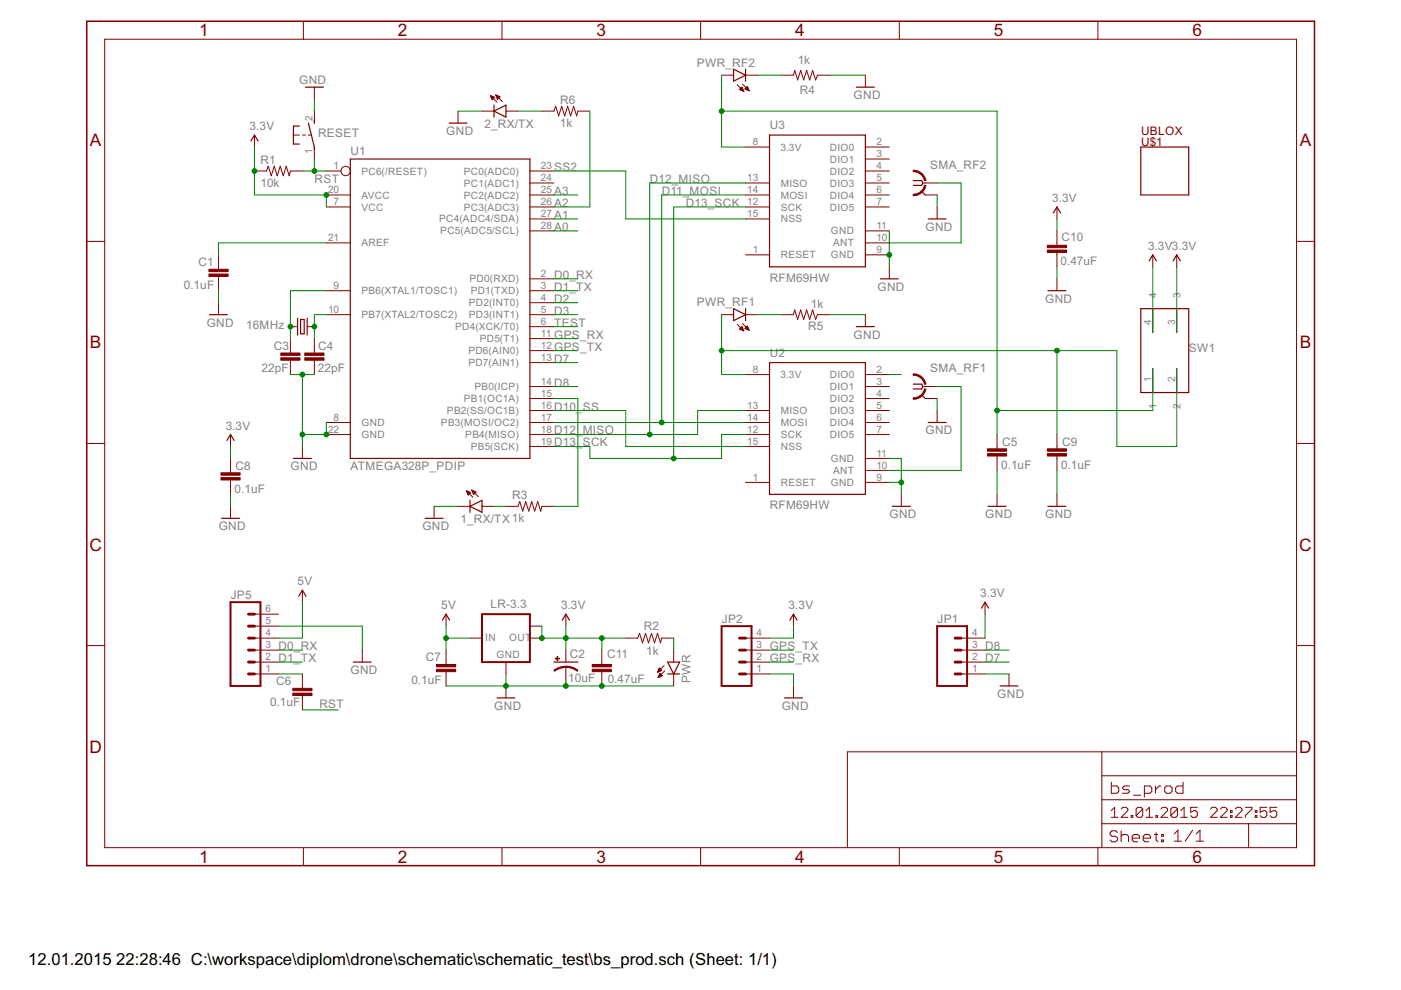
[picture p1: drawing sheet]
<svg xmlns="http://www.w3.org/2000/svg" width="297mm" height="210mm" viewBox="0 0 297 210" stroke-linecap="round" stroke-linejoin="round" font-family="sans-serif">
<g fill="none" stroke="#800000" stroke-width=".25">
<path d="M64.7 18.5h3.9M155.5 14.7l2.6 1.2-2.6 1.3zM158.1 14.7v2.5M181.6 18.5h3.8M53.2 29.9l.8-1.3 .7 1.3M63.5 26.7h-1.3v3.8h1.3M65.4 26.1l1.3 5.1v.6M66.7 25.5v.6M74.3 33.7h38.1v63.5h-38.1zM95.2 26.1h3.8M104.7 23.6l2.6-1.3v2.5zM104.7 22.3v2.5"/>
<path d="M163.2 28.6h20.3v28h-20.3zM193.6 38.3h1.8l.3 .5-.3 .5h-1.8M241.9 31.2h10.1v10.1h-10.1zM186.6 59.1h3.9M195.4 40.6l.8 .7M196.8 46.4h3.8M223.3 45.1l.8-1.2 .8 1.2M243.6 55.3l.8-1.3 .8 1.3M248.7 55.3l.8-1.3 .8 1.3M44.4 66.7h3.8M63.1 67.5v3.5M63.7 67.7h.8v3.1h-.8z"/>
<path d="M65.1 67.5v3.5M155.5 65.4l2.6 1.3-2.6 1.3zM158.1 65.4v2.6M163.2 76.9h20.3v27.9h-20.3zM181.6 69.3h3.8M222.2 61.6h3.8M241.9 65.4h10.1v17.8h-10.1zM48.1 93.4l.8-1.3 .7 1.3M62.2 97.2h3.8M193.6 81.4h1.8l.3 .6-.3 .5h-1.8M195.4 83.7l.8 .8M196.8 89.6h3.8"/>
<path d="M47 109.9h3.8M90.1 109.9h3.8M99.7 107.4l2.5-1.3v2.5zM99.7 106.1v2.5M189.2 107.4h3.8M209.5 107.4h3.8M222.2 107.4h3.8M63.4 126.4l.7-1.3 .8 1.3M93.8 131.5l.8-1.3 .7 1.3M119.2 131.5l.8-1.3 .7 1.3M167.5 131.5l.7-1.3 .8 1.3M208.1 128.9l.8-1.2 .7 1.2"/>
<path d="M74.9 140.4h3.8M105.4 148h3.8M117.4 140.4h5.1M141.6 140.4h2.5l-1.3 2.5zM141.6 142.9h2.5M166.3 148h3.8M212 145.4h3.8"/>
</g>
<g fill="none" stroke="#800000" stroke-width=".21">
<path d="M22.2 8.3h252.7v171.4h-252.7zM64.3 4.5v3.8M66.7 18.5v2.5M106.4 4.5v3.8M148.5 4.5v3.8M153 15.9h2.5M156.3 18l1.4 1.4M156.8 19l.5-.5 .4 .9zM156.9 19h.6M156.9 18.9h.6M157 18.8h.4M157.1 18.6h.3"/>
<path d="M157.2 19.1h.4M157.2 18.5h.1M157.4 17.8l1.4 1.4M157.4 19.3h.2M157.9 18.9l.6-.5 .3 .8zM158 18.9h.7M158 18.8h.6M158.1 15.9h2.5M158.1 18.6h.5M158.3 18.5h.2M158.3 19h.4M158.4 18.4h.1"/>
<path d="M158.6 19.1h.2M165.7 15.9h2.5l.3-1 .6 2.1 .7-2.1 .6 2.1 .6-2.1 .7 2.1 .6-2.1 .6 2.1 .4-1.1h2.6M183.5 15.9v2.6M190.7 4.5v3.8M232.8 4.5v3.8M54 36.3h2.5l.4-1.1 .6 2.1 .6-2.1 .7 2.1 .6-2.1 .6 2.1 .7-2.1 .6 2.1 .3-1h2.5M54 28.6v2.6M62.2 28.6h1.3M64.1 28.6h.6M65.4 28.6h.6M66.7 23.6v2.5M66.7 31.2v2.5"/>
<path d="M69.2 36.3h3.1M97.1 23.6v2.5M102.2 23.6h2.5M104 20.3l1.4 1.4M104 20.3l.9 .3-.5 .5zM104 20.3h.2M104.1 20.5h.4M104.1 20.6h.7M104.2 20.7h.6M104.2 20.8h.5M104.3 21h.2M104.3 21.1h.1"/>
<path d="M105.1 20.1l1.4 1.4M105.1 20.1l.9 .4-.5 .5zM105.2 20.2h.1M105.2 20.3h.4M105.3 20.5h.6M105.3 20.6h.6M105.4 20.7h.4M105.4 20.8h.3M105.5 21h.1M107.3 23.6h2.5M112.4 38.8h5M112.4 36.3h5"/>
<path d="M114.9 23.6h2.5l.4-1.1 .6 2.1 .7-2.1 .6 2.1 .7-2.1 .6 2.1 .6-2.1 .7 2.1 .2-1h2.6M158.1 38.8h5.1M158.1 31.2h5.1M183.5 38.8h5.1M183.5 36.3h5.1M183.5 31.2h5.1M183.5 33.7h5.1M195.7 38.8h3M18.4 51.2h3.8M46.3 54v3.1M46.3 58.6v3M69.2 43.9h5.1"/>
<path d="M69.2 51.5h5.1M69.2 41.3h5.1M112.4 43.9h5M112.4 41.3h5M112.4 59.1h5M112.4 49h5M112.4 46.4h5M158.1 43.9h5.1M158.1 41.3h5.1M158.1 46.4h5.1M158.1 54h5.1M183.5 43.9h5.1"/>
<path d="M183.5 51.5h5.1M183.5 41.3h5.1M183.5 49h5.1M183.5 54h5.1M188.6 56.6v2.5M196.2 41.3h2.5M198.7 43.9v2.5M224.1 43.9v2.5M224.1 49v3M224.1 53.5v3.1M224.1 59.1v2.5M244.4 54v2.6"/>
<path d="M249.5 54v2.6M274.9 51.2h3.8M46.3 64.2v2.5M61.6 69.3h1.5M61.6 71.8v3M61.6 76.4v3M65.1 69.3h1.6M66.7 71.8v3M66.7 76.4v3M69.2 66.7h5.1M69.2 61.6h5.1M112.4 66.7h5"/>
<path d="M112.4 61.6h5M112.4 76.9h5M112.4 74.3h5M112.4 71.8h5M112.4 69.3h5M112.4 64.2h5M153 66.7h2.5M156.3 68.7l1.4 1.4M156.8 69.8l.5-.5 .4 .8zM156.9 69.8h.6M156.9 69.7h.6M157 69.6h.4"/>
<path d="M157.1 69.9h.5M157.1 69.4h.3M157.2 69.3h.1M157.4 70h.2M157.4 68.6l1.4 1.4M157.9 69.6l.6-.5 .3 .9zM158 69.7h.7M158 69.6h.6M158.1 66.7h2.5M158.1 79.4h5.1M158.2 69.4h.4M158.3 69.3h.2"/>
<path d="M158.3 69.8h.4M158.4 69.2h.1M158.6 69.9h.2M165.7 66.7h2.5l.3-1 .6 2 .7-2 .6 2 .6-2 .7 2 .6-2 .6 2 .4-1h2.6M183.5 79.4h5.1M183.5 66.7v2.6M244.4 65.4v5.1M244.4 78.1v5.1M249.5 65.4v5.1M249.5 78.1v5.1M18.4 94h3.8M48.9 92.1v2.6"/>
<path d="M48.9 97.2v3M64.1 94.7v2.5M69.2 89.6h5.1M69.2 92.1h5.1M112.4 94.7h5M112.4 89.6h5M112.4 92.1h5M112.4 87h5M112.4 84.5h5M112.4 82h5M158.1 94.7h5.1M158.1 89.6h5.1"/>
<path d="M158.1 92.1h5.1M158.1 87h5.1M183.5 89.6h5.1M183.5 92.1h5.1M183.5 87h5.1M183.5 84.5h5.1M183.5 82h5.1M183.5 99.7h5.1M183.5 97.2h5.1M195.7 82h3M196.2 84.5h2.5M198.7 87v2.6"/>
<path d="M211.4 92.1v3.1M211.4 96.7v3M224.1 92.1v3.1M224.1 96.7v3M274.9 94h3.8M48.9 101.8v3M48.9 107.4v2.5M92 107.4v2.5M97.1 107.4h2.6M98.9 104.1l1.4 1.4M98.9 104.1l.9 .3M98.9 104.1l.4 .8 .5-.5"/>
<path d="M99 104.2h.2M99 104.3h.5M99.1 104.4h.6M99.1 104.5h.6M99.1 104.6h.5M99.2 104.8h.2M99.3 104.9h.1M100 103.9l1.4 1.4M100 103.9l.9 .4M100 103.9l.4 .9 .5-.5M100 103.9h.1M100.1 104.1h.2"/>
<path d="M100.1 104.2h.5M100.2 104.3h.7M100.2 104.4h.6M100.3 104.5h.4M100.4 104.6h.2M100.4 104.8h.1M102.2 107.4h2.5M107.3 107.4h2.5l.4-1.1 .6 2.1 .7-2.1 .6 2.1 .6-2.1 .7 2.1 .6-2.1 .6 2.1 .3-1h2.5M158.1 102.3h5.1M183.5 102.3h5.1M191.1 104.8v2.6M211.4 104.8v2.6"/>
<path d="M224.1 104.8v2.6M18.4 136.9h3.8M54 135.3h5M54 132.8h5M54 137.8h5M54 130.2h5M64.1 125.1v2.6M76.8 137.8v2.6M94.6 130.2v2.6M94.6 137.8v3.1M99.7 135.3h2.5M112.4 135.3h2.5"/>
<path d="M112.4 132.8h2.5M120 130.2v2.6M120 137.8v2.6M127.6 137.8v3.1M132.7 135.3h2.5l.4-1 .6 2 .7-2 .6 2 .6-2 .7 2 .6-2 .6 2 .3-1h2.5M142.8 137.8v2.6M158.1 135.3h5.1M158.1 137.8h5.1M168.2 130.2v2.6M203.8 135.3h5.1M203.8 137.8h5.1M208.9 127.7v2.5"/>
<path d="M274.9 136.9h3.8M54 142.9h5M54 140.4h5M64.1 142.9v3M64.1 147.5v3M94.6 142.4v3M107.3 140.4v2.5M107.3 145.4v2.6M120 141.4v4M127.6 142.4v3M139.4 142.4h.3M139.5 142.3h.5"/>
<path d="M139.6 142.2h.7M139.6 143.6h.1M139.6 142h.6M139.6 143.5h.3M139.7 141.9h.4M139.7 143.4h.5M139.7 143.3h.7M139.7 141.8h.3M139.8 141.7h.1M139.8 143.1h.5M139.8 141.6l.5 .6-.9 .3zM139.8 143h.3"/>
<path d="M139.9 142.9h.1M139.9 142.8l.5 .5-.9 .4zM140.8 141.1l-1.4 1.4M140.9 142.3l-1.4 1.4M142.8 142.9v2.5M158.1 142.9h5.1M158.1 140.4h5.1M168.2 145.4v2.6M203.8 142.9h5.1M203.8 140.4h5.1M213.9 142.9v2.5M233.6 159.4v20.3"/>
<path d="M274.9 159.4h-95.2v20.3M64.3 179.7v3.8M106.4 179.7v3.8M148.5 179.7v3.8M190.7 179.7v3.8M232.8 179.7v3.8M233.6 174.6h41.3M233.6 169.6h41.3M233.6 164.5h41.3M235.6 171.9l.7-.7v2.1M235.6 173.3h1.4M235.6 165.9v2.3h1.2l.4-.4v-.8l-.4-.4h-1.2"/>
<path d="M236.9 176.5l-.4-.4h-.7l-.4 .4v.4l.4 .4h.7l.4 .4v.4l-.4 .4h-.7l-.4-.4M237.7 176.1v2.4M237.7 177.3l.4-.4h.8l.4 .4v1.2M237.7 171.5l.4-.3h.7l.3 .3v.4l-1.4 1.4h1.4M239.5 166.6h-1.1l-.4 .4 .4 .4h.7l.4 .4-.4 .4h-1.1M239.8 172.9h.4v.4h-.4zM240.1 177.7h1.5v-.4l-.4-.4h-.8l-.3 .4v.8l.3 .4h.8M240.3 168.6h1.6M242.3 171.5l-.4-.3h-.7l-.3 .3v1.4M242.3 171.5v1.4l-.4 .4h-.7l-.3-.4M242.3 171.5l-1.4 1.4M242.4 177.7h1.5v-.4l-.3-.4h-.8l-.4 .4v.8l.4 .4h.8"/>
<path d="M242.6 168.2h1.2l.4-.4v-.8l-.4-.4h-1.2v2.4M243 173.3h1.4M243 171.9l.7-.7v2.1M244.7 176.9h.8M245 166.6v1.6M245.1 172.9h.3v.4h-.3zM245.1 176.5v1.6l.4 .4M246.1 166.6h-.3l-.8 .8M246.1 171.5l.4-.3h.7l.3 .3v.4l-1.4 1.4h1.4M246.3 176.9h.4v.4h-.4zM246.3 178.1h.4v.4h-.4zM246.9 167l.4-.4h.8l.4 .4v.8l-.4 .4h-.8l-.4-.4z"/>
<path d="M249 176.8l.7-.8v2.4M249 178.4h1.5M249.6 171.5v1.4l-.3 .4h-.7l-.4-.4M249.6 171.5l-.3-.3h-.7l-.4 .3v1.4M249.6 171.5l-1.4 1.4M250.3 173.3h1.5M250.3 171.9l.8-.7v2.1M250.8 165.9v2.3h-1.1l-.4-.4v-.8l.4-.4h1.1M252.9 176l-1.6 2.4M253.6 178.4h1.6M253.6 176.8l.8-.8v2.4M253.9 171.2h-1.4v1l.7-.3h.3l.4 .3v.7l-.4 .4h-.7l-.3-.4"/>
<path d="M256.7 171.5l.3-.3h.7l.4 .3v.4l-1.4 1.4h1.4M258.8 171.5l.3-.3h.7l.4 .3v.4l-1.4 1.4h1.4M260.9 172.9h.3v.4h-.3zM260.9 171.9h.3v.3h-.3zM261.9 171.5l.4-.3h.7l.3 .3v.4l-1.4 1.4h1.4M264 171.2h1.4v.3l-1.4 1.4v.4M264.7 174.6v5.1M266.1 172.9h.4v.4h-.4zM266.1 171.9h.4v.3h-.4zM268.6 171.2h-1.4v1l.7-.3h.3l.4 .3v.7l-.4 .4h-.7l-.3-.4M270.7 171.2h-1.4v1l.7-.3h.3l.4 .3v.7l-.4 .4h-.7l-.3-.4"/>
<circle cx="73.3" cy="36.3" r=".99"/>
</g>
<path d="M48.9 127.7h6.3v17.7h-6.3zM102.2 130.2h10.2v10.2h-10.2zM153 132.8h6.3v12.6h-6.3zM198.7 132.8h6.3v12.6h-6.3z" fill="none" stroke="#800000" stroke-width=".42"/>
<path d="M18.4 4.5h260.3v179h-260.3z" fill="none" stroke="#800000" stroke-width=".32"/>
<g fill="#800000" stroke="#800000" stroke-width=".21">
<path d="M59.5 75.9h4.1v.5h-4.1z"/>
<path d="M59.5 74.8h4.1v.6h-4.1z"/>
<path d="M64.6 75.9h4.1v.5h-4.1z"/>
<path d="M64.6 74.8h4.1v.6h-4.1z"/>
<path d="M62.1 147h4v.5h-4z"/>
<path d="M62.1 145.9h4v.6h-4z"/>
<path d="M92.5 141.9h4.1v.5h-4.1z"/>
<path d="M92.5 140.9h4.1v.5h-4.1z"/>
<path d="M117.7 139.6h.9v.1h-.9z"/>
<path d="M118.1 139.2h.1v.9h-.1z"/>
<path d="M44.3 58.1h4.1v.5h-4.1z"/>
<path d="M44.3 57.1h4.1v.5h-4.1z"/>
<path d="M209.4 96.2h4v.5h-4z"/>
<path d="M209.4 95.2h4v.5h-4z"/>
<path d="M46.8 101.3h4.1v.5h-4.1z"/>
<path d="M46.8 100.2h4.1v.6h-4.1z"/>
<path d="M222.1 96.2h4v.5h-4z"/>
<path d="M222.1 95.2h4v.5h-4z"/>
<path d="M222.1 53h4v.5h-4z"/>
<path d="M222.1 52h4v.5h-4z"/>
<path d="M125.6 141.9h4v.5h-4z"/>
<path d="M125.6 140.9h4v.5h-4z"/>
</g>
<g fill="#800000" stroke="#800000" stroke-width=".21">
<path d="M193.6 79.3a2.67 2.67 0 0 1 2.7 2.1l-.3 .1a2.39 2.39 0 0 0-2.4-1.9z" fill-rule="evenodd"/>
<path d="M193.6 84.3a2.4 2.4 0 0 0 2.4-1.9l.3 .1a2.65 2.65 0 0 1-2.7 2.1z" fill-rule="evenodd"/>
<path d="M120 141.2l1.3 .3 1.2 .6-.1 .2-1.4-.7-1-.1z" fill-rule="evenodd"/>
<path d="M117.4 142.1l1.2-.6 1.4-.2v.2l-1 .1-1.4 .7z" fill-rule="evenodd"/>
<path d="M193.6 36.1a2.68 2.68 0 0 1 2.7 2.1l-.3 .1a2.4 2.4 0 0 0-2.4-1.9z" fill-rule="evenodd"/>
<path d="M193.6 41.2a2.39 2.39 0 0 0 2.4-1.9h.3a2.69 2.69 0 0 1-2.7 2.2z" fill-rule="evenodd"/>
</g>
<g fill="none" stroke="#800000" stroke-width=".61">
<path d="M52.7 137.8h1.3M52.7 135.3h1.3M52.7 132.8h1.3M52.7 130.2h1.3M156.8 137.8h1.3M156.8 135.3h1.3M202.5 137.8h1.3M202.5 135.3h1.3M52.7 140.4h1.3M52.7 142.9h1.3M156.8 140.4h1.3M156.8 142.9h1.3"/>
<path d="M202.5 140.4h1.3M202.5 142.9h1.3"/>
</g>
<g fill="none" stroke="#008000" stroke-width=".21">
<path d="M153 15.9v15.3h5.1M160.6 15.9h5.1M175.9 15.9h7.6M54 31.2v10.1h15.2v2.6M64.1 36.3h5.1M66.7 21v2.6M66.7 33.7v2.6M97.1 23.6h5.1M109.8 23.6h5.1M117.4 36.3h15.3v10.1h25.4M125.1 23.6v20.3h-7.7M153 23.6h58.4v68.5"/>
<path d="M158.1 38.8h-20.3v53.3M198.7 38.8h5.1v12.7h-15.2M69.2 51.5h-22.9v2.5M117.4 41.3h5.1M117.4 59.1h5.1M117.4 46.4h5.1M117.4 49h5.1M158.1 41.3h-17.8v48.3M158.1 43.9h-15.3v53.3M188.6 49v7.6M198.7 41.3v2.6M224.1 46.4v2.6"/>
<path d="M224.1 56.6v2.5M244.4 56.6v13.9M249.5 56.6v13.9M46.3 61.6v2.6M61.6 79.4h5.1M64.1 79.4v15.3M69.2 66.7h-2.5v5.1M69.2 61.6h-7.6v10.2M117.4 66.7h5.1M117.4 61.6h5.1M117.4 64.2h5.1M117.4 74.3h5.1"/>
<path d="M117.4 71.8h5.1M117.4 76.9h5.1M117.4 69.3h5.1M153 74.3h83.8v20.4h12.7v-16.6M153 66.7v12.7h5.1M160.6 66.7h5.1M175.9 66.7h7.6M188.6 79.4h2.5M224.1 74.3v17.8M244.4 78.1v8.9h-33M48.9 94.7v2.5M69.2 89.6v2.5h-5.1"/>
<path d="M117.4 84.5h5.1v22.9h-5.1M117.4 87h15.3v7.7h25.4M117.4 89.6h40.7M117.4 82h5.1M158.1 87h-10.2v5.1h-30.5M158.1 92.1h-5.1v5.1h-27.9v-2.5h-7.7M188.6 97.2h2.5v7.6M198.7 84.5v2.5M198.7 82h5.1v17.7h-15.2M211.4 99.7v5.1M224.1 99.7v5.1M48.9 104.8v2.6"/>
<path d="M92 107.4h5.1M104.7 107.4h2.6M188.6 102.3h2.5M59 132.8h17.8v5M59 137.8h5.1M64.1 127.7v7.6h-5.1M94.6 135.3h5.1M94.6 132.8v5M114.9 132.8v2.5h17.8M120 132.8v5M127.6 135.3v2.5M142.8 135.3v2.5"/>
<path d="M163.2 137.8h5M168.2 132.8v2.5h-5M208.9 130.2v5.1M208.9 137.8h5M59 142.9h5.1M59 140.4h5.1M64.1 150.5h7.6M94.6 145.4h48.2M107.3 142.9v2.5M163.2 142.9h5v2.5M163.2 140.4h5M208.9 142.9h5"/>
<path d="M208.9 140.4h5"/>
</g>
<g fill="#008000" stroke="#008000" stroke-width=".21">
<circle cx="66.7" cy="36.3" r=".51"/>
<circle cx="54" cy="36.3" r=".51"/>
<circle cx="69.2" cy="41.3" r=".51"/>
<circle cx="114.9" cy="135.3" r=".51"/>
<circle cx="120" cy="135.3" r=".51"/>
<circle cx="127.6" cy="135.3" r=".51"/>
<circle cx="64.1" cy="79.4" r=".51"/>
<circle cx="69.2" cy="92.1" r=".51"/>
<circle cx="64.1" cy="92.1" r=".51"/>
<circle cx="107.3" cy="145.4" r=".51"/>
<circle cx="120" cy="145.4" r=".51"/>
<circle cx="127.6" cy="145.4" r=".51"/>
<circle cx="191.1" cy="102.3" r=".51"/>
<circle cx="188.6" cy="54" r=".51"/>
<circle cx="61.6" cy="69.3" r=".51"/>
<circle cx="66.7" cy="69.3" r=".51"/>
<circle cx="94.6" cy="135.3" r=".51"/>
<circle cx="142.8" cy="97.2" r=".51"/>
<circle cx="137.8" cy="92.1" r=".51"/>
<circle cx="140.3" cy="89.6" r=".51"/>
<circle cx="224.1" cy="74.3" r=".51"/>
<circle cx="153" cy="74.3" r=".51"/>
<circle cx="153" cy="23.6" r=".51"/>
<circle cx="211.4" cy="87" r=".51"/>
</g>
<g font-size="4.1" fill="#800000">
<text x="42.2" y="7.7">1</text>
<text x="84.4" y="7.7">2</text>
<text x="126.5" y="7.7">3</text>
<text x="168.6" y="7.7">4</text>
<text x="210.7" y="7.7">5</text>
<text x="252.8" y="7.7">6</text>
<text x="19.1" y="31">A</text>
<text x="275.6" y="31">A</text>
<text x="19.1" y="73.9">B</text>
<text x="275.6" y="73.9">B</text>
<text x="19" y="116.7">C</text>
<text x="275.5" y="116.7">C</text>
<text x="19" y="159.6">D</text>
<text x="275.5" y="159.6">D</text>
<text x="42.2" y="182.9">1</text>
<text x="84.4" y="182.9">2</text>
<text x="126.5" y="182.9">3</text>
<text x="168.6" y="182.9">4</text>
<text x="210.7" y="182.9">5</text>
<text x="252.8" y="182.9">6</text>
</g>
<g font-size="4">
<text x="6" y="204.6">12.01.2015</text>
<text x="24.7" y="204.6">22:28:46 C:\workspace\diplom\drone\schematic\schematic_test\bs_prod.sch (Sheet: 1/1)</text>
</g>
<g font-size="2.8" fill="#808080">
<text x="63.4" y="17.7">GND</text>
<text x="147.7" y="14.2">PWR_RF2</text>
<text x="169.1" y="13.7">1k</text>
<text x="118.7" y="22.1">R6</text>
<text x="169.6" y="20">R4</text>
<text x="181" y="21">GND</text>
<text x="52.9" y="27.6">3.3V</text>
<text x="67.4" y="29.1">RESET</text>
<text x="94.6" y="28.6">GND</text>
<text x="102.7" y="27.1">2_RX/TX</text>
<text x="118.7" y="26.9">1k</text>
<text x="163.2" y="27.4">U3</text>
<text x="55.3" y="34.8">R1</text>
<text x="74.3" y="33">U1</text>
<text x="197.2" y="35.7">SMA_RF2</text>
<text x="55.2" y="39.6">10k</text>
<text x="66.7" y="38.8">RST</text>
<text x="117.5" y="41.3">A3</text>
<text x="117.5" y="36.3">SS2</text>
<text x="137.8" y="38.8">D12_MISO</text>
<text x="140.3" y="41.3">D11_MOSI</text>
<text x="117.5" y="43.9">A2</text>
<text x="117.5" y="46.4">A1</text>
<text x="145.4" y="43.9">D13_SCK</text>
<text x="223.1" y="42.9">3.3V</text>
<text x="117.5" y="49">A0</text>
<text x="196.2" y="49">GND</text>
<text x="225.1" y="51.1">C10</text>
<text x="243.4" y="53">3.3V3.3V</text>
<text x="42.1" y="56.4">C1</text>
<text x="117.5" y="59.1">D0_RX</text>
<text x="163.2" y="59.7">RFM69HW</text>
<text x="224.8" y="56.2">0.47uF</text>
<text x="39" y="61.3">0.1uF</text>
<text x="117.5" y="61.6">D1_TX</text>
<text x="117.5" y="64.2">D2</text>
<text x="147.7" y="64.9">PWR_RF1</text>
<text x="171.9" y="65.2">1k</text>
<text x="186" y="61.6">GND</text>
<text x="221.6" y="64.2">GND</text>
<text x="43.8" y="69.3">GND</text>
<text x="52.2" y="69.8">16MHz</text>
<text x="117.5" y="71.8">GPS_RX</text>
<text x="117.5" y="66.7">D3</text>
<text x="117.5" y="69.3">TEST</text>
<text x="171.3" y="70">R5</text>
<text x="181" y="71.8">GND</text>
<text x="58.1" y="74.2">C3</text>
<text x="67.5" y="74.2">C4</text>
<text x="117.5" y="74.3">GPS_TX</text>
<text x="117.5" y="76.9">D7</text>
<text x="163.2" y="75.6">U2</text>
<text x="252.1" y="74.6">SW1</text>
<text x="55.5" y="78.8">22pF</text>
<text x="67.4" y="78.8">22pF</text>
<text x="117.5" y="82">D8</text>
<text x="197.2" y="78.9">SMA_RF1</text>
<text x="117.5" y="87">D10_SS</text>
<text x="47.9" y="91.1">3.3V</text>
<text x="117.5" y="94.7">D13_S</text>
<text x="117.5" y="92.1">D12_MISO</text>
<text x="125.3" y="94.7">CK</text>
<text x="196.2" y="92.1">GND</text>
<text x="212.5" y="94.5">C5</text>
<text x="225.2" y="94.5">C9</text>
<text x="49.9" y="99.6">C8</text>
<text x="61.6" y="99.7">GND</text>
<text x="74.3" y="99.7">ATMEGA328P_PDIP</text>
<text x="212.3" y="99.4">0.1uF</text>
<text x="225" y="99.4">0.1uF</text>
<text x="49.7" y="104.4">0.1uF</text>
<text x="108.6" y="105.9">R3</text>
<text x="163.2" y="108">RFM69HW</text>
<text x="46.4" y="112.4">GND</text>
<text x="89.5" y="112.4">GND</text>
<text x="97.6" y="110.9">1_RX/TX1k</text>
<text x="188.6" y="109.9">GND</text>
<text x="208.9" y="109.9">GND</text>
<text x="221.6" y="109.9">GND</text>
<text x="63.1" y="124.1">5V</text>
<text x="48.9" y="126.9">JP5</text>
<text x="93.6" y="129.2">5V</text>
<text x="104" y="128.9">LR-3.3</text>
<text x="119" y="129.2">3.3V</text>
<text x="153" y="132">JP2</text>
<text x="167.2" y="129.2">3.3V</text>
<text x="198.7" y="132">JP1</text>
<text x="207.8" y="126.7">3.3V</text>
<text x="59.1" y="137.8">D0_RX</text>
<text x="136.5" y="133.5">R2</text>
<text x="163.2" y="137.8">GPS_TX</text>
<text x="208.9" y="137.8">D8</text>
<text x="59.1" y="140.4">D1_TX</text>
<text x="74.3" y="142.9">GND</text>
<text x="90.3" y="140.2">C7</text>
<text x="120.8" y="139.5">C2</text>
<text x="128.7" y="139.5">C11</text>
<text x="137" y="138.8">1k</text>
<text x="163.2" y="140.4">GPS_RX</text>
<text x="208.9" y="140.4">D7</text>
<text x="57.2" y="149.6">0.1uF</text>
<text x="58.6" y="145.3">C6</text>
<text x="87.2" y="145.1">0.1uF</text>
<text x="120.5" y="144.6">10uF</text>
<text x="128.8" y="144.8">0.47uF</text>
<text x="146.4" y="144.9" transform="rotate(-90 146.4 144.9)">PWR</text>
<text x="211.4" y="148">GND</text>
<text x="67.7" y="150">RST</text>
<text x="104.8" y="150.5">GND</text>
<text x="165.7" y="150.5">GND</text>
</g>
<g font-size="2.8" fill="#800000">
<text x="241.9" y="28.6">UBLOX</text>
<text x="241.9" y="30.9">U$1</text>
</g>
<g font-size="2.4" fill="#808080">
<text x="66.3" y="25.7" transform="rotate(-90 66.3 25.7)">2</text>
<text x="66.3" y="32.7" transform="rotate(-90 66.3 32.7)">1</text>
<text x="70.7" y="35.9">1</text>
<text x="114.7" y="35.9">23</text>
<text x="159.6" y="30.8">8</text>
<text x="165.5" y="31.9">3.3V</text>
<text x="175.9" y="31.9">DIO0</text>
<text x="175.9" y="34.5">DIO1</text>
<text x="185.8" y="30.8">2</text>
<text x="185.8" y="33.4">3</text>
<text x="185.8" y="35.9">4</text>
<text x="69.6" y="41">20</text>
<text x="76.6" y="37">PC6(/RESET)</text>
<text x="98.4" y="39.6">PC1(ADC1)</text>
<text x="98.4" y="37">PC0(ADC0)</text>
<text x="114.7" y="41">25</text>
<text x="114.7" y="38.4">24</text>
<text x="158.4" y="38.4">13</text>
<text x="158.4" y="41">14</text>
<text x="165.5" y="39.6">MISO</text>
<text x="175.9" y="37">DIO2</text>
<text x="175.9" y="39.6">DIO3</text>
<text x="185.8" y="38.4">5</text>
<text x="185.8" y="41">6</text>
<text x="70.7" y="43.5">7</text>
<text x="76.6" y="44.6">VCC</text>
<text x="76.6" y="42.1">AVCC</text>
<text x="93.1" y="47.2">PC4(ADC4/SDA)</text>
<text x="98.4" y="44.6">PC3(ADC3)</text>
<text x="98.4" y="42.1">PC2(ADC2)</text>
<text x="114.7" y="46.1">27</text>
<text x="114.7" y="43.5">26</text>
<text x="158.4" y="43.5">12</text>
<text x="158.4" y="46.1">15</text>
<text x="165.5" y="44.6">SCK</text>
<text x="165.5" y="42.1">MOSI</text>
<text x="165.5" y="47.2">NSS</text>
<text x="175.9" y="42.1">DIO4</text>
<text x="175.9" y="44.6">DIO5</text>
<text x="185.8" y="43.5">7</text>
<text x="69.6" y="51.1">21</text>
<text x="76.6" y="52.3">AREF</text>
<text x="93.4" y="49.7">PC5(ADC5/SCL)</text>
<text x="114.7" y="48.6">28</text>
<text x="159.6" y="53.7">1</text>
<text x="176.1" y="49.7">GND</text>
<text x="176.6" y="52.3">ANT</text>
<text x="185.8" y="53.7">9</text>
<text x="185.8" y="51.1">10</text>
<text x="185.8" y="48.6">11</text>
<text x="99.6" y="59.9">PD0(RXD)</text>
<text x="114.7" y="58.8">2</text>
<text x="165.5" y="54.8">RESET</text>
<text x="176.1" y="54.8">GND</text>
<text x="70.7" y="61.3">9</text>
<text x="76.6" y="62.4">PB6(XTAL1/TOSC1)</text>
<text x="99.4" y="64.9">PD2(INT0)</text>
<text x="99.8" y="62.4">PD1(TXD)</text>
<text x="114.7" y="63.8">4</text>
<text x="114.7" y="61.3">3</text>
<text x="245.2" y="63.1" transform="rotate(-90 245.2 63.1)">4</text>
<text x="250.3" y="63.1" transform="rotate(-90 250.3 63.1)">3</text>
<text x="69.6" y="66.4">10</text>
<text x="76.6" y="67.5">PB7(XTAL2/TOSC2)</text>
<text x="96.5" y="70">PD4(XCK/T0)</text>
<text x="99.4" y="67.5">PD3(INT1)</text>
<text x="114.7" y="71.4">11</text>
<text x="114.7" y="68.9">6</text>
<text x="114.7" y="66.4">5</text>
<text x="244.1" y="69" transform="rotate(-90 244.1 69)">4</text>
<text x="249.1" y="69" transform="rotate(-90 249.1 69)">3</text>
<text x="99.3" y="77.6">PD7(AIN1)</text>
<text x="99.3" y="75.1">PD6(AIN0)</text>
<text x="101.7" y="72.6">PD5(T1)</text>
<text x="114.7" y="76.5">13</text>
<text x="114.7" y="74">12</text>
<text x="100.6" y="82.7">PB0(ICP)</text>
<text x="114.7" y="81.6">14</text>
<text x="159.6" y="79.1">8</text>
<text x="165.5" y="80.2">3.3V</text>
<text x="175.9" y="80.2">DIO0</text>
<text x="175.9" y="82.7">DIO1</text>
<text x="185.8" y="79.1">2</text>
<text x="185.8" y="81.6">3</text>
<text x="244.1" y="80.9" transform="rotate(-90 244.1 80.9)">1</text>
<text x="249.1" y="80.9" transform="rotate(-90 249.1 80.9)">2</text>
<text x="70.7" y="89.2">8</text>
<text x="94.8" y="87.8">PB2(SS/OC1B)</text>
<text x="98.4" y="85.3">PB1(OC1A)</text>
<text x="114.7" y="89.2">17</text>
<text x="114.7" y="86.7">16</text>
<text x="114.7" y="84.1">15</text>
<text x="158.4" y="86.7">13</text>
<text x="158.4" y="89.2">14</text>
<text x="165.5" y="87.8">MISO</text>
<text x="175.9" y="85.3">DIO2</text>
<text x="175.9" y="87.8">DIO3</text>
<text x="185.8" y="84.1">4</text>
<text x="185.8" y="86.7">5</text>
<text x="185.8" y="89.2">6</text>
<text x="245.2" y="86.8" transform="rotate(-90 245.2 86.8)">1</text>
<text x="250.3" y="86.8" transform="rotate(-90 250.3 86.8)">2</text>
<text x="69.6" y="91.8">22</text>
<text x="76.6" y="90.3">GND</text>
<text x="76.6" y="92.9">GND</text>
<text x="93.5" y="90.3">PB3(MOSI/OC2)</text>
<text x="98.6" y="92.9">PB4(MISO)</text>
<text x="99.8" y="95.4">PB5(SCK)</text>
<text x="114.7" y="94.3">19</text>
<text x="114.7" y="91.8">18</text>
<text x="158.4" y="91.8">12</text>
<text x="158.4" y="94.3">15</text>
<text x="165.5" y="92.9">SCK</text>
<text x="165.5" y="90.3">MOSI</text>
<text x="165.5" y="95.4">NSS</text>
<text x="175.9" y="90.3">DIO4</text>
<text x="175.9" y="92.9">DIO5</text>
<text x="185.8" y="91.8">7</text>
<text x="159.6" y="101.9">1</text>
<text x="176.1" y="98">GND</text>
<text x="176.6" y="100.5">ANT</text>
<text x="185.8" y="101.9">9</text>
<text x="185.8" y="99.4">10</text>
<text x="185.8" y="96.8">11</text>
<text x="165.5" y="103">RESET</text>
<text x="176.1" y="103">GND</text>
<text x="56.3" y="129.9">6</text>
<text x="56.3" y="137.5">3</text>
<text x="56.3" y="134.9">4</text>
<text x="56.3" y="132.4">5</text>
<text x="102.9" y="135.9">IN</text>
<text x="108" y="135.9">OUT</text>
<text x="160.4" y="137.5">3</text>
<text x="160.4" y="134.9">4</text>
<text x="206.1" y="137.5">3</text>
<text x="206.1" y="134.9">4</text>
<text x="56.3" y="142.6">1</text>
<text x="56.3" y="140">2</text>
<text x="105.3" y="139.6">GND</text>
<text x="160.4" y="142.6">1</text>
<text x="160.4" y="140">2</text>
<text x="206.1" y="142.6">1</text>
<text x="206.1" y="140">2</text>
</g>
</svg>
